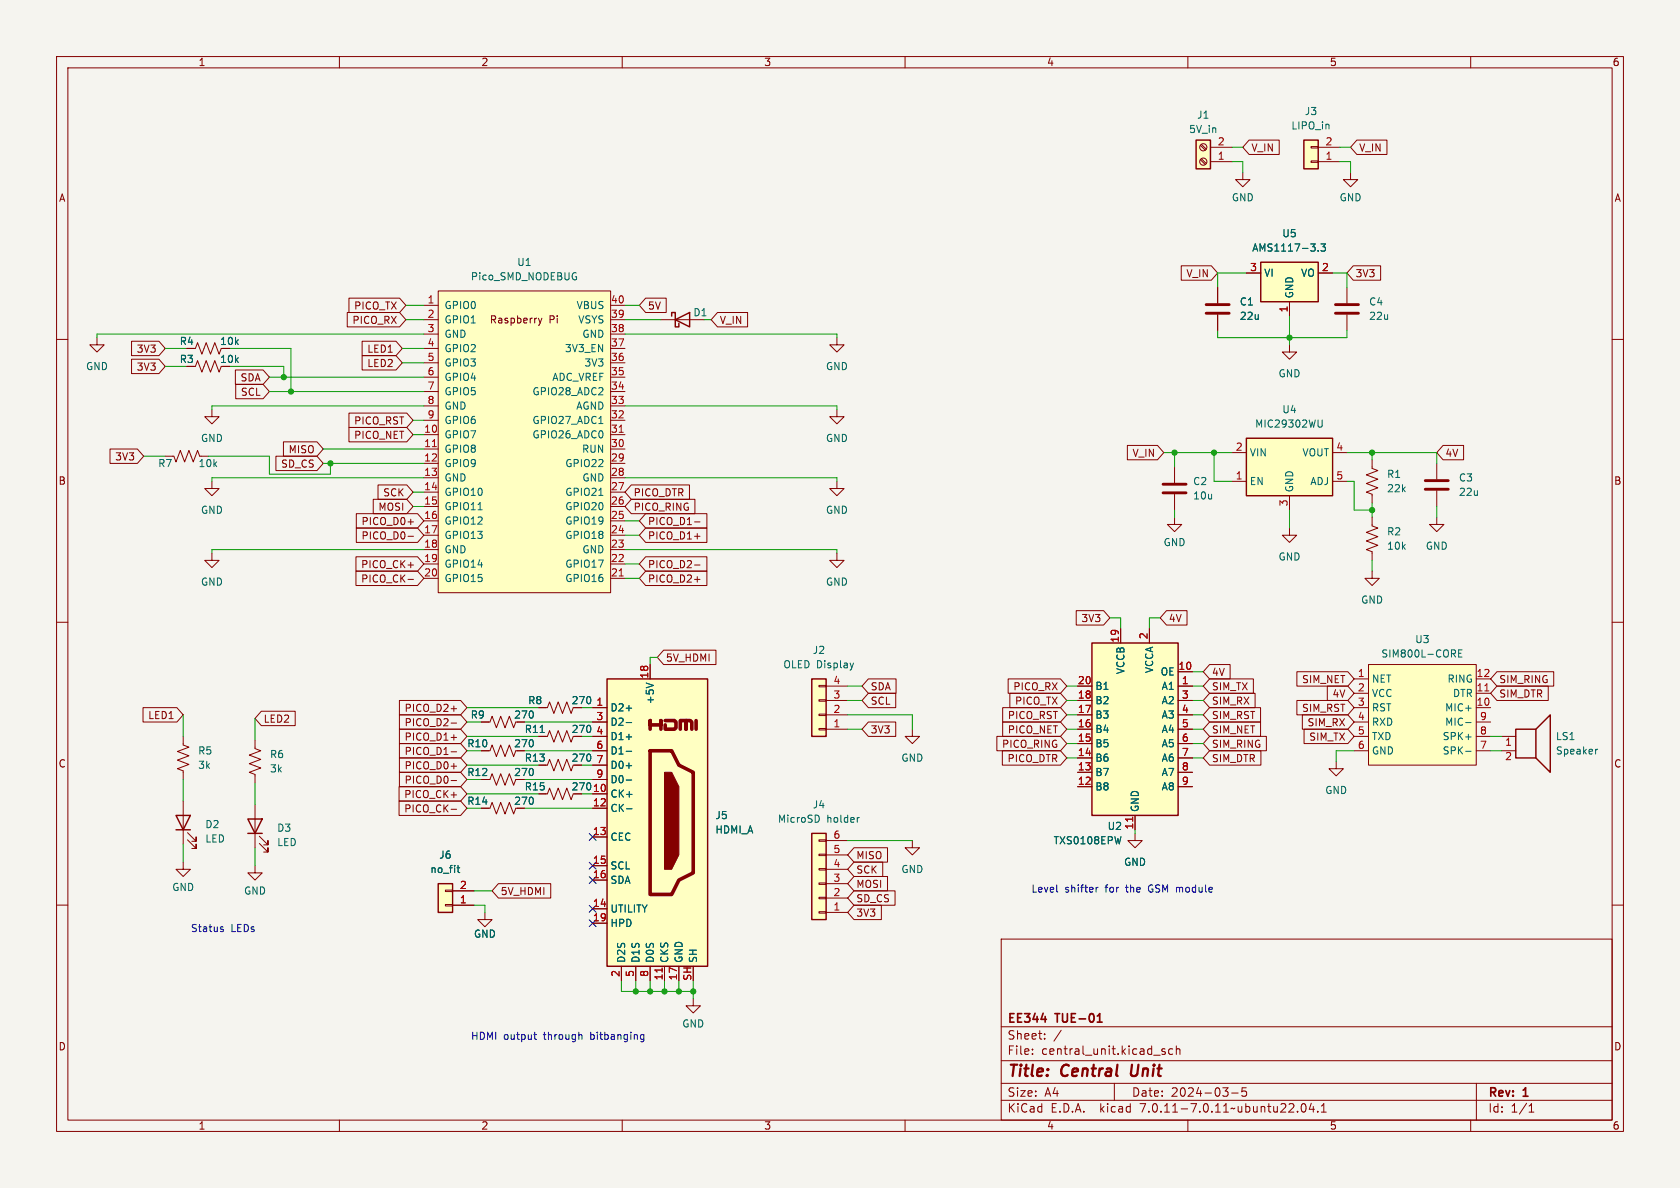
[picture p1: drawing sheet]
<svg xmlns="http://www.w3.org/2000/svg" width="297mm" height="210mm" viewBox="0 0 297 210" stroke-linecap="round" stroke-linejoin="round" font-family="sans-serif">
<path d="M0 0h297v210h-297z" fill="#f5f4ef" stroke="#f5f4ef" stroke-width=".18"/>
<g fill="none" stroke="#840000" stroke-width=".18">
<path d="M10 10h277v190h-277zM12 12h273v186h-273zM60 10v2M110 10v2M160 10v2M210 10v2M260 10v2M212.2 25.7l.9 .8M212.2 28.2l.9 .9M212.4 25.5l.9 .9M212.4 28.1l.9 .8M214 28.6h3.8"/>
<path d="M214 26h3.8M219.7 30.5v1.3h1.3l-1.3 1.2-1.3-1.2h1.3M220.8 24.8h5.3v2.5h-5.3l-1.1-1.3zM231.8 25.9h1.2v.3h-1.2zM231.8 28.4h1.2v.3h-1.2zM233 28.6h3.9M233 26h3.9M238.8 30.5v1.3h1.2l-1.2 1.2-1.3-1.2h1.3M239.9 24.8h5.3v2.5h-5.3l-1.1-1.3zM10 60h2M17.1 59.7v1.3h1.3l-1.3 1.2-1.2-1.2h1.2M61.4 55.2h9.2l1.2 1.3-1.2 1.3h-9.2z"/>
<path d="M61.7 52.7h8.9l1.2 1.3-1.2 1.2h-8.9zM74.9 56.5h2.6M74.9 54h2.6M74.9 59.1h2.6M77.5 51.4h30.4v53.4h-30.4zM95.2 56.2l.3 .9M95.5 57.1l-.3 .4M95.8 56.2l-.3 .9M107.9 56.5h2.6M107.9 54h2.6M107.9 59.1h2.6M114.1 52.7h3.7v2.5h-3.7l-1.1-1.2z"/>
<path d="M116.8 56.5h7.7M126.8 55.2h5.4v2.6h-5.4l-1.1-1.3zM148 59.7v1.3h-1.3l1.3 1.2 1.2-1.2h-1.2M208.8 47h5.4l1.1 1.3-1.1 1.2h-5.4zM215.3 50.8v2.8M215.3 55.6v2.8M220.3 48.3h2.6M228 53.3v2.6M233 48.3h2.6M238.1 50.8v2.8M238.1 55.6v2.8M239.2 47h4.9v2.5h-4.9l-1.1-1.2z"/>
<path d="M285 60h2M19.4 79.4h4.9l1.1 1.2-1.1 1.3h-4.9zM23.3 60.3h4.8l1.1 1.3-1.1 1.3h-4.8zM23.3 63.5h4.8l1.1 1.3-1.1 1.2h-4.8zM34.3 61.6h.2l.4-1 .8 2 .7-2 .8 2 .8-2 .7 2 .4-1M34.3 64.8h.2l.4-1 .8 2 .7-2 .8 2 .8-2 .7 2 .4-1M37.5 72.4v1.3h1.2l-1.2 1.2-1.3-1.2h1.3M41.6 65.4h4.9l1.1 1.3-1.1 1.2h-4.9zM41.7 67.9h4.8l1.1 1.3-1.1 1.3h-4.8zM50.1 78.1h5.9l1.1 1.3-1.1 1.2h-5.9zM61.7 73h10.2l1.1 1.3-1.1 1.3h-10.2zM61.7 75.6h10.2l1.1 1.2-1.1 1.3h-10.2z"/>
<path d="M64 62.9h6l1.1 1.2-1.1 1.3h-6zM64 60.3h6l1.1 1.3-1.1 1.3h-6zM74.9 61.6h2.6M74.9 76.8h2.6M74.9 79.4h2.6M74.9 74.3h2.6M74.9 71.8h2.6M74.9 69.2h2.6M74.9 66.7h2.6M74.9 64.1h2.6M107.9 61.6h2.6M107.9 76.8h2.6"/>
<path d="M107.9 79.4h2.6M107.9 74.3h2.6M107.9 71.8h2.6M107.9 69.2h2.6M107.9 66.7h2.6M107.9 64.1h2.6M148 72.4v1.3h-1.3l1.3 1.2 1.2-1.2h-1.2M199.3 78.7h5.3l1.1 1.3-1.1 1.3h-5.3zM228 61v1.2h1.2l-1.2 1.3-1.3-1.3h1.3M255.1 78.7h3.6v2.6h-3.6l-1.1-1.3zM29.2 80.6h1.5l.4 1.1 .8-2.1 .7 2.1 .8-2.1 .8 2.1 .7-2.1 .4 1h1.5M37.5 97.8v1.3h1.2l-1.2 1.2-1.3-1.2h1.3"/>
<path d="M37.5 85.1v1.3h1.2l-1.2 1.2-1.3-1.2h1.3M48.8 80.6h7.2l1.1 1.3-1.1 1.3h-7.2zM62.9 98.4h10.9l1.1 1.3-1.1 1.3h-10.9zM63 93.3h10.8l1.1 1.3-1.1 1.3h-10.8zM63 90.8h10.8l1.1 1.3-1.1 1.2h-10.8zM66 88.3h5.9l1.1 1.2-1.1 1.3h-5.9zM66.8 85.7h5.1l1.1 1.3-1.1 1.3h-5.1zM72.1 92.3h1M72.1 94.8h1M72.1 99.9h1M74.9 81.9h2.6M74.9 84.5h2.6"/>
<path d="M74.9 87h2.6M74.9 89.5h2.6M74.9 92.1h2.6M74.9 94.6h2.6M74.9 97.2h2.6M74.9 99.7h2.6M107.9 81.9h2.6M107.9 84.5h2.6M107.9 87h2.6M107.9 89.5h2.6M107.9 92.1h2.6M107.9 94.6h2.6"/>
<path d="M107.9 97.2h2.6M107.9 99.7h2.6M111.6 85.7h10.3v2.6h-10.3l-1.1-1.3zM111.6 88.3h11.3v2.5h-11.3l-1.1-1.3zM114.1 90.8h10.9v2.5h-10.9l-1.1-1.2zM114.1 93.3h10.9v2.6h-10.9l-1.1-1.3zM114.1 98.4h10.9v2.6h-10.9l-1.1-1.3zM122.8 92.3h1M122.8 94.8h1M122.8 99.9h1M148 97.8v1.3h-1.3l1.3 1.2 1.2-1.2h-1.2M148 85.1v1.3h-1.3l1.3 1.2 1.2-1.2h-1.2"/>
<path d="M207.6 91.4v1.3h1.3l-1.3 1.3-1.2-1.3h1.2M207.6 82.6v2.7M207.6 87.4v2.8M217.8 85.1h2.5M217.8 80h2.5M228 93.3v1.3h1.2l-1.2 1.3-1.3-1.3h1.3M228 87.6v2.6M235.6 85.1h2.5M235.6 80h2.5M242.6 91.4v1.6l1 .3-2 .8 2 .8-2 .7 2 .8-2 .8 1 .3v1.6M242.6 81.3v1.5l1 .4-2 .7 2 .8-2 .8 2 .7-2 .8 1 .4v1.5M254 91.4v1.3h1.3l-1.3 1.3-1.3-1.3h1.3"/>
<path d="M254 81.9v2.8M254 86.7v2.8M10 110h2M62.9 101h10.9l1.1 1.2-1.1 1.3h-10.9zM72.1 102.4h1M74.9 102.2h2.6M107.9 102.2h2.6M114.1 101h10.9v2.5h-10.9l-1.1-1.3zM114.9 117.5v2.5M117.3 114.9h9.3v2.6h-9.3l-1.1-1.3zM122.8 102.4h1M190.3 107.9h4.8l1.1 1.3-1.1 1.3h-4.8z"/>
<path d="M198.1 111.1v2.6M203.2 111.1v2.6M206.2 107.9h3.6v2.6h-3.6l-1.1-1.3zM208.3 118.7h2.5M213.8 117.5h3.7v2.5h-3.7l-1.1-1.3zM229.3 118.7h9l1.1 1.3-1.1 1.3h-9zM241.9 117.5h19.1v17.8h-19.1zM242.6 101v1.2h1.2l-1.2 1.3-1.3-1.3h1.3M264.6 118.7h10.1v2.6h-10.1l-1.1-1.3zM285 110h2M25.3 125.1h6l1.1 1.3-1.1 1.2h-6zM32.4 130.2v1.5l1 .4-2 .7 2 .8-2 .8 2 .7-2 .8 1 .4v1.5"/>
<path d="M45.1 130.8v1.5l1 .4-2 .8 2 .7-2 .8 2 .8-2 .7 1 .4v1.5M46.2 125.7h6v2.6h-6l-1.1-1.3zM70.5 139.1h10.9l1.1 1.2-1.1 1.3h-10.9zM70.6 131.4h10.8l1.1 1.3-1.1 1.3h-10.8zM70.6 126.4h10.8l1.1 1.2-1.1 1.3h-10.8zM70.6 128.9h10.8l1.1 1.3-1.1 1.2h-10.8zM70.6 136.5h10.8l1.1 1.3-1.1 1.3h-10.8zM70.6 134h10.8l1.1 1.3-1.1 1.2h-10.8zM70.6 123.8h10.8l1.1 1.3-1.1 1.3h-10.8zM79.8 132.9h.9M79.8 127.8h.9M79.8 130.4h.9"/>
<path d="M79.8 138h.9M79.8 135.4h.9M79.8 125.3h.9M85.1 127.6h1.5l.4-1 .8 2.1 .7-2.1 .8 2.1 .7-2.1 .8 2.1 .4-1.1M85.1 132.7h1.5l.4-1 .8 2 .7-2 .8 2 .7-2 .8 2 .4-1M85.1 137.8h1.5l.4-1 .8 2 .7-2 .8 2 .7-2 .8 2 .4-1M95.2 125.1h1.6l.4-1 .7 2 .8-2 .7 2 .8-2 .8 2 .3-1M95.2 130.2h1.6l.4-1 .7 2 .8-2 .7 2 .8-2 .8 2 .3-1M95.2 135.3h1.6l.4-1.1 .7 2.1 .8-2.1 .7 2.1 .8-2.1 .8 2.1 .3-1M104.8 125.1h2.5M104.8 130.2h2.5M104.8 127.6h2.5"/>
<path d="M104.8 132.7h2.5M104.8 135.3h2.5M104.8 137.8h2.5M144.8 121.2h1.2v.2h-1.2zM144.8 123.7h1.2v.3h-1.2zM144.8 126.2h1.2v.3h-1.2zM144.8 128.8h1.2v.2h-1.2zM146 121.3h3.9M146 128.9h3.9M146 126.4h3.9M146 123.8h3.9M153.5 127.6h4.9v2.6h-4.9l-1.1-1.3z"/>
<path d="M153.5 122.6h4.9v2.5h-4.9l-1.1-1.3zM153.5 120h4.9v2.6h-4.9l-1.1-1.3zM161.3 128.9v1.3h1.3l-1.3 1.2-1.3-1.2h1.3M176.2 130.2h11.3l1.1 1.2-1.1 1.3h-11.3zM177.2 132.7h10.3l1.1 1.3-1.1 1.3h-10.3zM177.3 125.1h10.2l1.1 1.3-1.1 1.2h-10.2zM177.3 127.6h10.2l1.1 1.3-1.1 1.3h-10.2zM178.2 120h9.3l1.1 1.3-1.1 1.3h-9.3zM178.5 122.6h9l1.1 1.2-1.1 1.3h-9zM190.5 121.3h2.5M190.5 139.1h2.5M190.5 136.5h2.5"/>
<path d="M190.5 134h2.5M190.5 131.4h2.5M190.5 128.9h2.5M190.5 126.4h2.5M190.5 123.8h2.5M208.3 121.3h2.5M208.3 139.1h2.5M208.3 136.5h2.5M208.3 134h2.5M208.3 131.4h2.5M208.3 128.9h2.5M208.3 126.4h2.5"/>
<path d="M208.3 123.8h2.5M213.8 132.7h9.1v2.6h-9.1l-1.1-1.3zM213.8 125.1h9.1v2.5h-9.1l-1.1-1.2zM213.8 127.6h9.1v2.6h-9.1l-1.1-1.3zM213.8 122.6h8.1v2.5h-8.1l-1.1-1.3zM213.8 130.2h10.1v2.5h-10.1l-1.1-1.3zM213.8 120h7.8v2.6h-7.8l-1.1-1.3zM229.3 123.8h9l1.1 1.3-1.1 1.3h-9zM230.2 126.4h8.1l1.1 1.2-1.1 1.3h-8.1zM230.5 128.9h7.8l1.1 1.3-1.1 1.2h-7.8zM234.7 121.3h3.6l1.1 1.3-1.1 1.2h-3.6zM236.2 134.6v1.3h1.3l-1.3 1.3-1.3-1.3h1.3"/>
<path d="M239.4 125.1h2.5M239.4 130.2h2.5M239.4 127.6h2.5M239.4 132.7h2.5M239.4 120h2.5M239.4 122.6h2.5M261 125.1h2.5M261 130.2h2.5M261 127.6h2.5M261 132.7h2.5M261 120h2.5M261 122.6h2.5"/>
<path d="M264.6 121.3h9.1v2.5h-9.1l-1.1-1.2zM265.4 130.2h2.6M265.4 132.7h2.6M10 160h2M32.4 152.4v1.3h1.3l-1.3 1.2-1.3-1.2h1.3M32.4 141.6v7.6M33.1 148.5l1.6 1.5v-.8v.8h-.8M33.1 147.2l1.6 1.5v-.7v.7h-.8M45.1 153v1.3h1.3l-1.3 1.3-1.3-1.3h1.3M45.1 142.2v7.7M45.8 149.1l1.6 1.5v-.7v.7h-.8M45.8 147.8l1.6 1.6v-.8v.8h-.8"/>
<path d="M70.5 141.6h10.9l1.1 1.3-1.1 1.2h-10.9zM78.7 157.4h1.3v.2h-1.3zM78.7 159.9h1.3v.2h-1.3zM79.8 143.1h.9M79.8 140.5h.9M80 157.5h3.8M85.1 142.9h1.5l.4-1 .8 2 .7-2 .8 2 .7-2 .8 2 .4-1M88.1 156.2h9.3v2.6h-9.3l-1.1-1.3zM95.2 140.3h1.6l.4-1 .7 2.1 .8-2.1 .7 2.1 .8-2.1 .8 2.1 .3-1.1M104.8 140.3h2.5M104.8 142.9h2.5M104.8 148h2.5"/>
<path d="M104.8 153h2.5M104.8 155.6h2.5M144.8 148.5h1.2v.2h-1.2zM144.8 151h1.2v.3h-1.2zM144.8 153.5h1.2v.3h-1.2zM144.8 156.1h1.2v.2h-1.2zM144.8 158.6h1.2v.3h-1.2zM146 158.8h3.9M146 156.2h3.9M146 153.7h3.9M146 151.1h3.9M146 148.6h3.9"/>
<path d="M151 149.9h5.9v2.5h-5.9l-1.1-1.3zM151 154.9h5.9v2.6h-5.9l-1.1-1.3zM151 157.5h7.2v2.5h-7.2l-1.1-1.2zM151 152.4h5.1v2.5h-5.1l-1.1-1.2zM161.3 148.6v1.3h1.3l-1.3 1.2-1.3-1.2h1.3M200.7 147.3v1.3h1.2l-1.2 1.3-1.3-1.3h1.3M200.7 144.1v2.6M285 160h2M80 160h3.8M85.7 161.3v1.3h-1.2l1.2 1.2 1.3-1.2h-1.3M104.8 160.7h2.5M104.8 163.2h2.5"/>
<path d="M109.9 170.8v2.6M112.4 170.8v2.6M114.9 170.8v2.6M117.5 170.8v2.6M120 170.8v2.6M122.6 176.5v1.3h1.2l-1.2 1.3-1.3-1.3h1.3M144.8 161.2h1.2v.2h-1.2zM146 161.3h3.9M151 160h4.8v2.6h-4.8l-1.1-1.3zM177 166h108v32h-108zM60 198v2M110 198v2"/>
<path d="M160 198v2M177 194.5h108M177 191.5h108M177 187.5h108M177 181.5h108M182.5 186.3v.1M182.5 185.5v.1M184.7 183.6v.1M184.7 182.8v.1M187.6 182.1l-1.3 2M197 191.5v3M206 185.5l-.4-.1-.2 .2 .1 .2 .5 .2v.3h-.6"/>
<path d="M207.3 185.5l-.4-.1-.3 .3v.4l.1 .2h.6M208 185.5l.2-.1 .3 .1 .1 .9M208 184.9v1.5M210 198v2M217.7 193.2h1.2M220.3 192.3h-.7l-.1 .7 .2-.1h.5l.2 .3-.1 .5-.2 .1-.6-.1M229.4 196.5v.1M230.2 195.2l.2-.1a.81 .81 0 0 1 .6 .6 .81 .81 0 0 1-.3 .8l-.2 .1a.81 .81 0 0 1-.3-1.4zM231.8 195l-.3 1.1h.9M232.2 195.6v1M233 196.5v.1M233.6 196.6h.9"/>
<path d="M233.6 195.5l.4-.4v1.5M260 198v2M261 191.5v6.5M270.3 196.6h.9M270.3 195.5l.4-.4v1.5"/>
<circle cx="212.7" cy="26" r=".63"/>
<circle cx="212.7" cy="28.6" r=".63"/>
</g>
<path d="M200.1 188.2l-.2 1.6 .4 .4" fill="none" stroke="#840000" stroke-width=".4"/>
<path d="M194.3 179.4l.1-.2v1.5M184.1 180.2h.9M194 180.7h.8" fill="none" stroke="#840000" stroke-width=".3"/>
<g fill="#ffffc2" stroke="#ffffc2" stroke-width=".18">
<path d="M77.5 156.2h2.5v5.1h-2.5z"/>
<path d="M193 113.7h15.3v30.4h-15.3z"/>
<path d="M107.3 120h17.8v50.8h-17.8z"/>
<path d="M230.5 24.8h2.5v5h-2.5z"/>
<path d="M222.9 46.4h10.1v6.9h-10.1z"/>
<path d="M211.5 24.8h2.5v5h-2.5z"/>
<path d="M220.3 77.5h15.3v10.1h-15.3z"/>
<path d="M241.9 117.5h19.1v17.8h-19.1z"/>
<path d="M143.5 147.3h2.5v15.3h-2.5z"/>
<path d="M77.5 51.4h30.4v53.4h-30.4z"/>
<path d="M143.5 120h2.5v10.2h-2.5z"/>
</g>
<g fill="none" stroke="#840000" stroke-width=".25">
<path d="M211.5 24.8h2.5v5h-2.5zM230.5 24.8h2.5v5h-2.5zM118.7 55.9v-.7h.7v2.6h.6v-.6M119.4 56.5l2.5-1.3v2.6zM222.9 46.4h10.1v6.9h-10.1zM220.3 77.5h15.3v10.1h-15.3zM193 113.7h15.3v30.4h-15.3zM107.3 120h17.8v50.8h-17.8zM143.5 120h2.5v10.2h-2.5zM268 128.9h3.5v5.1h-3.5zM271.5 128.9l2.6-2.5v10.1l-2.6-2.5M31.1 144.1h2.6l-1.3 2.6z"/>
<path d="M31.1 146.7h2.6M43.8 144.8h2.6l-1.3 2.5zM43.8 147.3h2.6M77.5 156.2h2.5v5.1h-2.5zM143.5 147.3h2.5v15.3h-2.5z"/>
</g>
<g fill="none" stroke="#006464" stroke-width=".18">
<path d="M101.7 48.9h.2v.5M233 44.3v.1M233.5 43.1h.8l-.4 .5 .4 .1v.6l-.2 .1-.6-.1M105.9 74.9h.7M233.7 74.2v1.1l-.1 .1-.3 .1M84.5 90.1h.7M105.9 87.6h.7M150.9 117.2l-.3 .9M257.9 115.5h.4M258.5 114.9h-.6v1.2h.6M95.5 129.5h.7M110.7 125.2h1"/>
<path d="M110.7 127.7h1M110.7 130.3h1M110.7 132.8h1M110.7 135.4h1M110.7 137.9h1M114.2 120.7l1.3 .5M259.1 127.7h1M259.1 132.8h1M282.4 132.4l-.3 .2M80.8 153.4h.5M81 153v1.1l.3 .1M110.8 143h.9"/>
<path d="M144.7 144.3l.1 .3-.1 .6M151.9 144.5l-.2 .1M198.2 147.9l-.3 1.3"/>
</g>
<path d="M76.4 79h.8M109.5 76.4h.7M109.5 101.8h.7M262.5 122.1h.7M200.2 144.4v.8M117.1 171.1v.7" fill="none" stroke="#a90000" stroke-width=".18"/>
<path d="M114.9 128.9v-1.5v.7h1.9v-.7v1.5M114.9 132.7h3.8l1.3 2.6 2.6 1.2v17.8l-2.6 1.3-1.3 2.5h-3.8zM117.6 127.4h1.7l.2 .2v1.1l-.2 .2h-1.7v-.8M120.3 128.9v-1.5h1v1.5v-1.5h.7l.3 .2v1.3M123.1 127.4v1.5" fill="none" stroke="#840000" stroke-width=".63"/>
<path d="M117.5 136.5h1.2l1.3 2.6v12l-1.3 2.6h-1.2z" fill="#840000" stroke="#840000" stroke-width=".18"/>
<path d="M213.2 55.4h4.1M213.2 53.8h4.1M236.1 55.4h4.1M236.1 53.8h4.1M205.6 87.1h4.1M205.6 85.6h4.1M252 86.5h4M252 85h4" fill="none" stroke="#840000" stroke-width=".51"/>
<path d="M186.9 157.6l.1 .1M193.8 156.9v.8M194.1 156.9l-.3 .2M39.1 164.3h.3l.1 .2-.2 .2h-.2M39.1 163.8l.3 .1M94.4 182.9h.4M94.5 182.5v1.1l.3 .1M102.7 182.9l.2 .2v.6M113.3 183.6l.2 .1h.3M113.8 183l-.3-.1-.2 .1M113.8 182.9v1l-.2 .3-.3-.1" fill="none" stroke="#0000c2" stroke-width=".18"/>
<g fill="none" stroke="#009600" stroke-width=".18">
<path d="M217.8 28.6h1.9v1.9M217.8 26h1.9M236.9 28.6h1.9v1.9M236.9 26h1.9M71.8 54h3.1M71.8 56.5h3.1M74.9 59.1h-57.8v.6M110.5 59.1h37.5v.6M110.5 54h2.5M110.5 56.5h6.3M124.5 56.5h1.2M215.3 58.4v1.3h22.8v-1.3"/>
<path d="M220.3 48.3h-5v2.5M228 55.9v5.1M235.6 48.3h2.5v2.5M29.2 61.6h3.8M29.2 64.8h3.8M40.6 61.6h10.8v7.6M40.6 64.8h9.6v1.9M47.6 66.7h27.3M47.6 69.2h27.3M57.1 79.4h17.8M71.1 64.1h3.8M71.1 61.6h3.8"/>
<path d="M73 76.8h1.9M73 74.3h1.9M74.9 71.8h-37.4v.6M110.5 71.8h37.5v.6M25.4 80.6h3.8M36.8 80.6h10.8v3.2h10.8v-1.9M57.1 81.9h17.8M73 87h1.9M73 89.5h1.9M74.9 97.2h-37.4v.6M74.9 84.5h-37.4v.6M110.5 99.7h2.5"/>
<path d="M110.5 94.6h2.5M110.5 92.1h2.5M110.5 97.2h37.5v.6M110.5 84.5h37.5v.6M205.7 80h12.1M207.6 80v2.6M207.6 90.2v1.2M214.6 80v5.1h3.2M228 90.2v3.1M238.1 80h15.9v1.9M238.1 85.1h1.3v5.1h3.2M242.6 80v1.3"/>
<path d="M242.6 88.9v2.5M242.6 99.1v1.9M254 89.5v1.9M110.5 102.2h2.5M116.2 116.2h-1.3v1.3M196.2 109.2h1.9v1.9M205.1 109.2h-1.9v1.9M210.8 118.7h1.9M32.4 126.4v3.8M32.4 137.8v3.8M45.1 127v3.8M45.1 138.4v3.8"/>
<path d="M82.5 130.2h12.7M82.5 135.3h12.7M82.5 125.1h12.7M82.5 127.6h2.6M92.7 132.7h12.1M92.7 127.6h12.1M92.7 137.8h12.1M102.9 130.2h1.9M102.9 135.3h1.9M102.9 125.1h1.9M149.9 128.9h2.5M149.9 126.4h11.4v2.5"/>
<path d="M149.9 123.8h2.5M149.9 121.3h2.5M188.6 128.9h1.9M188.6 126.4h1.9M188.6 134h1.9M188.6 131.4h1.9M188.6 123.8h1.9M188.6 121.3h1.9M210.8 128.9h1.9M210.8 126.4h1.9M210.8 134h1.9M210.8 131.4h1.9"/>
<path d="M210.8 123.8h1.9M210.8 121.3h1.9M239.4 132.7h-3.2v1.9M263.5 132.7h1.9M263.5 130.2h1.9M32.4 149.2v3.2M45.1 149.9v3.1M82.5 140.3h12.7M83.8 157.5h3.2M92.7 142.9h12.1M102.9 140.3h1.9M149.9 148.6h11.4"/>
<path d="M200.7 146.7v.6M83.8 160h1.9v1.3M109.9 173.4v1.9h12.7M112.4 173.4v1.9M114.9 173.4v1.9M117.5 173.4v1.9M120 173.4v1.9M122.6 173.4v3.1"/>
</g>
<path d="M104.2 155l1.2 1.2M104.2 152.4l1.2 1.2M104.2 147.3l1.2 1.3M105.4 155l-1.2 1.2M105.4 152.4l-1.2 1.2M105.4 147.3l-1.2 1.3M104.2 160l1.2 1.3M104.2 162.6l1.2 1.2M105.4 160l-1.2 1.3M105.4 162.6l-1.2 1.2" fill="none" stroke="#000084" stroke-width=".18"/>
<g fill="#009600" stroke="#009600" stroke-width=".18">
<circle cx="58.4" cy="81.9" r=".46"/>
<circle cx="50.2" cy="66.7" r=".46"/>
<circle cx="51.4" cy="69.2" r=".46"/>
<circle cx="242.6" cy="80" r=".46"/>
<circle cx="228" cy="59.7" r=".46"/>
<circle cx="242.6" cy="90.2" r=".46"/>
<circle cx="207.6" cy="80" r=".46"/>
<circle cx="214.6" cy="80" r=".46"/>
<circle cx="120" cy="175.3" r=".46"/>
<circle cx="122.6" cy="175.3" r=".46"/>
<circle cx="117.5" cy="175.3" r=".46"/>
<circle cx="112.4" cy="175.3" r=".46"/>
<circle cx="114.9" cy="175.3" r=".46"/>
</g>
<g font-size="2.8" fill="#840000">
<text x="178" y="190.9">Title:</text>
<text x="187.7" y="190.9">Central</text>
<text x="200.7" y="190.9">Unit</text>
</g>
<g font-size="2.1" fill="#840000">
<text x="178" y="184">Sheet:</text>
<text x="178" y="181.2">EE344</text>
<text x="186.7" y="181.2">TUE-01</text>
<text x="178" y="186.7">File:</text>
<text x="184.1" y="186.7">central_unit.kicad_sch</text>
<text x="178" y="196.9">KiCad</text>
<text x="178" y="194.1">Size:</text>
<text x="184.7" y="194.1">A4</text>
<text x="185.7" y="196.9">E.D.A.</text>
<text x="194.6" y="196.9">kicad</text>
<text x="200" y="194.1">Date:</text>
<text x="201.8" y="196.9">7.0.11-7.0.11~ubuntu22.04.1</text>
<text x="207" y="194.1">2024-03-5</text>
<text x="263" y="194.3">Rev:</text>
<text x="263" y="196.9">Id:</text>
<text x="267.1" y="196.9">1/1</text>
<text x="269.4" y="194.3">1</text>
</g>
<g font-size="1.8" fill="#840000">
<text x="35" y="11.9">1</text>
<text x="85" y="11.9">2</text>
<text x="135" y="11.9">3</text>
<text x="185" y="11.9">4</text>
<text x="235" y="11.9">5</text>
<text x="285" y="11.9">6</text>
<text x="221.1" y="27">V_IN</text>
<text x="240.2" y="27">V_IN</text>
<text x="10.3" y="35.9">A</text>
<text x="285.3" y="35.9">A</text>
<text x="209.6" y="49.2">V_IN</text>
<text x="239.6" y="49.2">3V3</text>
<text x="62.2" y="57.5">PICO_RX</text>
<text x="62.5" y="54.9">PICO_TX</text>
<text x="86.5" y="57.4">Raspberry</text>
<text x="97.1" y="57.4">Pi</text>
<text x="114.5" y="54.9">5V</text>
<text x="127.2" y="57.5">V_IN</text>
<text x="24.1" y="62.5">3V3</text>
<text x="24.1" y="65.7">3V3</text>
<text x="31.7" y="61.2">R4</text>
<text x="31.7" y="64.4">R3</text>
<text x="38.8" y="61.2">10k</text>
<text x="38.8" y="64.4">10k</text>
<text x="64.8" y="65.1">LED2</text>
<text x="64.8" y="62.5">LED1</text>
<text x="42.4" y="67.6">SDA</text>
<text x="42.5" y="70.2">SCL</text>
<text x="62.5" y="75.2">PICO_RST</text>
<text x="62.5" y="77.8">PICO_NET</text>
<text x="20.3" y="81.6">3V3</text>
<text x="49.6" y="82.9">SD_CS</text>
<text x="50.9" y="80.3">MISO</text>
<text x="200.1" y="81">V_IN</text>
<text x="255.4" y="81">4V</text>
<text x="10.3" y="85.9">B</text>
<text x="67.6" y="87.9">SCK</text>
<text x="111.9" y="87.9">PICO_DTR</text>
<text x="285.3" y="85.9">B</text>
<text x="63.8" y="95.6">PICO_D0-</text>
<text x="63.8" y="93">PICO_D0+</text>
<text x="66.8" y="90.5">MOSI</text>
<text x="111.9" y="90.5">PICO_RING</text>
<text x="114.5" y="93">PICO_D1-</text>
<text x="114.5" y="95.6">PICO_D1+</text>
<text x="63.7" y="100.6">PICO_CK+</text>
<text x="114.5" y="100.6">PICO_D2-</text>
<text x="63.7" y="103.2">PICO_CK-</text>
<text x="114.5" y="103.2">PICO_D2+</text>
<text x="191.1" y="110.2">3V3</text>
<text x="206.5" y="110.2">4V</text>
<text x="117.6" y="117.2">5V_HDMI</text>
<text x="214.2" y="119.7">4V</text>
<text x="101" y="124.7">270</text>
<text x="153.8" y="124.8">SCL</text>
<text x="153.8" y="122.2">SDA</text>
<text x="179" y="122.2">PICO_RX</text>
<text x="179.3" y="124.8">PICO_TX</text>
<text x="214.2" y="124.8">SIM_RX</text>
<text x="214.2" y="122.2">SIM_TX</text>
<text x="230.1" y="121">SIM_NET</text>
<text x="235.5" y="123.5">4V</text>
<text x="265" y="123.5">SIM_DTR</text>
<text x="265" y="121">SIM_RING</text>
<text x="26.1" y="127.3">LED1</text>
<text x="46.5" y="128">LED2</text>
<text x="71.4" y="128.6">PICO_D2-</text>
<text x="71.4" y="131.1">PICO_D1+</text>
<text x="71.4" y="126">PICO_D2+</text>
<text x="90.8" y="127.2">270</text>
<text x="101" y="129.8">270</text>
<text x="153.8" y="129.9">3V3</text>
<text x="178.1" y="127.3">PICO_RST</text>
<text x="178.1" y="129.9">PICO_NET</text>
<text x="214.2" y="127.3">SIM_RST</text>
<text x="214.2" y="129.9">SIM_NET</text>
<text x="230.1" y="126">SIM_RST</text>
<text x="231.1" y="128.6">SIM_RX</text>
<text x="231.4" y="131.1">SIM_TX</text>
<text x="10.3" y="135.9">C</text>
<text x="71.4" y="133.7">PICO_D1-</text>
<text x="71.4" y="136.2">PICO_D0+</text>
<text x="90.8" y="132.3">270</text>
<text x="90.8" y="137.4">270</text>
<text x="101" y="134.8">270</text>
<text x="177" y="132.4">PICO_RING</text>
<text x="178" y="134.9">PICO_DTR</text>
<text x="214.2" y="134.9">SIM_DTR</text>
<text x="214.2" y="132.4">SIM_RING</text>
<text x="285.3" y="135.9">C</text>
<text x="71.4" y="143.8">PICO_CK-</text>
<text x="71.4" y="141.3">PICO_CK+</text>
<text x="71.4" y="138.7">PICO_D0-</text>
<text x="90.8" y="142.5">270</text>
<text x="101" y="139.9">270</text>
<text x="151.3" y="152.1">MISO</text>
<text x="151.3" y="154.6">SCK</text>
<text x="88.4" y="158.4">5V_HDMI</text>
<text x="151.3" y="157.2">MOSI</text>
<text x="151.3" y="159.7">SD_CS</text>
<text x="151.3" y="162.2">3V3</text>
<text x="10.3" y="185.9">D</text>
<text x="285.3" y="185.9">D</text>
<text x="35" y="199.9">1</text>
<text x="85" y="199.9">2</text>
<text x="135" y="199.9">3</text>
<text x="185" y="199.9">4</text>
<text x="235" y="199.9">5</text>
<text x="285" y="199.9">6</text>
</g>
<g font-size="1.8" fill="#006464">
<text x="210.1" y="23.7">5V_in</text>
<text x="211.5" y="21.2">J1</text>
<text x="228.2" y="23.1">LIPO_in</text>
<text x="230.6" y="20.5">J3</text>
<text x="217.7" y="35.8">GND</text>
<text x="236.7" y="35.8">GND</text>
<text x="91.3" y="47.2">U1</text>
<text x="221.3" y="44.7">AMS1117-3.3</text>
<text x="226.6" y="42.1">U5</text>
<text x="83.1" y="49.8">Pico_SMD_NODEBUG</text>
<text x="223.4" y="49.1">VI</text>
<text x="228.8" y="52.8" transform="rotate(-90 228.8 52.8)">GND</text>
<text x="229.9" y="49.1">VO</text>
<text x="78.5" y="54.8">GPIO0</text>
<text x="78.5" y="57.4">GPIO1</text>
<text x="78.5" y="59.9">GND</text>
<text x="101.8" y="54.8">VBUS</text>
<text x="102.1" y="57.4">VSYS</text>
<text x="102.9" y="59.9">GND</text>
<text x="122.5" y="56.1">D1</text>
<text x="219.1" y="54.2">C1</text>
<text x="219.1" y="56.7">22u</text>
<text x="241.9" y="54.2">C4</text>
<text x="241.9" y="56.7">22u</text>
<text x="15.1" y="65.6">GND</text>
<text x="78.5" y="62.5">GPIO2</text>
<text x="78.5" y="65">GPIO3</text>
<text x="99.8" y="62.5">3V3_EN</text>
<text x="103.2" y="65">3V3</text>
<text x="145.9" y="65.6">GND</text>
<text x="78.5" y="67.5">GPIO4</text>
<text x="78.5" y="70.1">GPIO5</text>
<text x="94" y="70.1">GPIO28_ADC2</text>
<text x="97.5" y="67.5">ADC_VREF</text>
<text x="225.9" y="66.9">GND</text>
<text x="78.5" y="77.7">GPIO7</text>
<text x="78.5" y="72.6">GND</text>
<text x="78.5" y="75.2">GPIO6</text>
<text x="94" y="77.7">GPIO26_ADC0</text>
<text x="94" y="75.2">GPIO27_ADC1</text>
<text x="101.8" y="72.6">AGND</text>
<text x="221.8" y="75.8">MIC29302WU</text>
<text x="226.6" y="73.3">U4</text>
<text x="27.9" y="82.8">R7</text>
<text x="35" y="82.8">10k</text>
<text x="35.4" y="78.3">GND</text>
<text x="78.5" y="80.2">GPIO8</text>
<text x="78.5" y="82.8">GPIO9</text>
<text x="99.8" y="82.8">GPIO22</text>
<text x="102.8" y="80.2">RUN</text>
<text x="145.9" y="78.3">GND</text>
<text x="220.9" y="80.9">VIN</text>
<text x="230.2" y="80.9">VOUT</text>
<text x="78.5" y="85.3">GND</text>
<text x="78.5" y="87.9">GPIO10</text>
<text x="99.8" y="87.9">GPIO21</text>
<text x="102.9" y="85.3">GND</text>
<text x="210.8" y="86">C2</text>
<text x="210.8" y="88.5">10u</text>
<text x="220.9" y="86">EN</text>
<text x="228.8" y="87.1" transform="rotate(-90 228.8 87.1)">GND</text>
<text x="231.5" y="86">ADJ</text>
<text x="245.1" y="84.7">R1</text>
<text x="245.1" y="87.2">22k</text>
<text x="257.8" y="85.3">C3</text>
<text x="257.8" y="87.9">22u</text>
<text x="35.4" y="91">GND</text>
<text x="78.5" y="90.4">GPIO11</text>
<text x="78.5" y="92.9">GPIO12</text>
<text x="78.5" y="95.5">GPIO13</text>
<text x="99.8" y="95.5">GPIO18</text>
<text x="99.8" y="92.9">GPIO19</text>
<text x="99.8" y="90.4">GPIO20</text>
<text x="145.9" y="91">GND</text>
<text x="245.1" y="94.8">R2</text>
<text x="78.5" y="98">GND</text>
<text x="78.5" y="100.6">GPIO14</text>
<text x="99.8" y="100.6">GPIO17</text>
<text x="102.9" y="98">GND</text>
<text x="205.6" y="96.7">GND</text>
<text x="225.9" y="99.3">GND</text>
<text x="245.1" y="97.4">10k</text>
<text x="252" y="97.4">GND</text>
<text x="35.4" y="103.7">GND</text>
<text x="78.5" y="103.1">GPIO15</text>
<text x="99.8" y="103.1">GPIO16</text>
<text x="145.9" y="103.7">GND</text>
<text x="240.5" y="106.9">GND</text>
<text x="250.1" y="113.9">U3</text>
<text x="138.4" y="118.3">OLED Display</text>
<text x="143.6" y="115.8">J2</text>
<text x="199" y="119.3" transform="rotate(-90 199 119.3)">VCCB</text>
<text x="204.1" y="119.1" transform="rotate(-90 204.1 119.1)">VCCA</text>
<text x="205.1" y="119.6">OE</text>
<text x="244.1" y="116.4">SIM800L-CORE</text>
<text x="93.3" y="124.7">R8</text>
<text x="107.8" y="126">D2+</text>
<text x="115.8" y="124.6" transform="rotate(-90 115.8 124.6)">+5V</text>
<text x="193.5" y="124.7">B2</text>
<text x="193.5" y="122.1">B1</text>
<text x="205.3" y="122.1">A1</text>
<text x="205.3" y="124.7">A2</text>
<text x="242.4" y="120.9">NET</text>
<text x="242.4" y="123.4">VCC</text>
<text x="242.4" y="126">RST</text>
<text x="255.4" y="126">MIC+</text>
<text x="255.8" y="120.9">RING</text>
<text x="256.8" y="123.4">DTR</text>
<text x="83.1" y="127.2">R9</text>
<text x="92.7" y="129.8">R11</text>
<text x="107.8" y="128.5">D2-</text>
<text x="107.8" y="131">D1+</text>
<text x="193.5" y="129.8">B4</text>
<text x="193.5" y="127.2">B3</text>
<text x="205.3" y="127.2">A3</text>
<text x="205.3" y="129.8">A4</text>
<text x="242.4" y="128.5">RXD</text>
<text x="242.4" y="131">TXD</text>
<text x="255" y="131">SPK+</text>
<text x="255.4" y="128.5">MIC-</text>
<text x="275" y="131">LS1</text>
<text x="34.9" y="133.6">R5</text>
<text x="34.9" y="136.1">3k</text>
<text x="47.6" y="134.2">R6</text>
<text x="47.6" y="136.8">3k</text>
<text x="82.5" y="132.3">R10</text>
<text x="82.5" y="137.4">R12</text>
<text x="92.7" y="134.8">R13</text>
<text x="107.8" y="133.6">D1-</text>
<text x="107.8" y="136.1">D0+</text>
<text x="159.3" y="134.8">GND</text>
<text x="193.5" y="137.4">B7</text>
<text x="193.5" y="134.8">B6</text>
<text x="193.5" y="132.3">B5</text>
<text x="205.3" y="132.3">A5</text>
<text x="205.3" y="134.8">A6</text>
<text x="205.3" y="137.4">A7</text>
<text x="242.4" y="133.6">GND</text>
<text x="255" y="133.6">SPK-</text>
<text x="275" y="133.6">Speaker</text>
<text x="82.5" y="142.5">R14</text>
<text x="92.7" y="139.9">R15</text>
<text x="104.7" y="140.1">10</text>
<text x="107.8" y="141.2">CK+</text>
<text x="107.8" y="143.7">CK-</text>
<text x="107.8" y="138.7">D0-</text>
<text x="143.6" y="143.1">J4</text>
<text x="193.5" y="139.9">B8</text>
<text x="201.5" y="143.6" transform="rotate(-90 201.5 143.6)">GND</text>
<text x="205.3" y="139.9">A8</text>
<text x="234.2" y="140.6">GND</text>
<text x="36.2" y="146.6">D2</text>
<text x="36.2" y="149.1">LED</text>
<text x="48.9" y="147.2">D3</text>
<text x="48.9" y="149.8">LED</text>
<text x="107.8" y="148.8">CEC</text>
<text x="126.4" y="145">J5</text>
<text x="126.4" y="147.5">HDMI_A</text>
<text x="137.4" y="145.6">MicroSD</text>
<text x="146.2" y="145.6">holder</text>
<text x="186.2" y="149.5">TXS0108EPW</text>
<text x="195.7" y="146.9">U2</text>
<text x="76" y="154.5">no_fit</text>
<text x="77.5" y="152">J6</text>
<text x="107.8" y="153.9">SCL</text>
<text x="159.3" y="154.5">GND</text>
<text x="198.6" y="153.3">GND</text>
<text x="30.3" y="157.7">GND</text>
<text x="43" y="158.3">GND</text>
<text x="107.8" y="161.5">UTILITY</text>
<text x="107.8" y="156.4">SDA</text>
<text x="83.7" y="166">GND</text>
<text x="107.8" y="164.1">HPD</text>
<text x="110.7" y="170.3" transform="rotate(-90 110.7 170.3)">D2S</text>
<text x="113.3" y="170.3" transform="rotate(-90 113.3 170.3)">D1S</text>
<text x="115.8" y="170.3" transform="rotate(-90 115.8 170.3)">D0S</text>
<text x="118.3" y="170.3" transform="rotate(-90 118.3 170.3)">CKS</text>
<text x="120.9" y="170.3" transform="rotate(-90 120.9 170.3)">GND</text>
<text x="123.4" y="170.3" transform="rotate(-90 123.4 170.3)">SH</text>
<text x="120.5" y="181.8">GND</text>
</g>
<g font-size="1.8" fill="#a90000">
<text x="215.2" y="28.3">1</text>
<text x="215.2" y="25.8">2</text>
<text x="234.2" y="28.3">1</text>
<text x="234.2" y="25.8">2</text>
<text x="75.5" y="53.7">1</text>
<text x="107.9" y="53.7">40</text>
<text x="220.9" y="48">3</text>
<text x="233.6" y="48">2</text>
<text x="75.5" y="56.3">2</text>
<text x="75.5" y="58.8">3</text>
<text x="107.9" y="58.8">38</text>
<text x="107.9" y="56.3">39</text>
<text x="227.7" y="55.3" transform="rotate(-90 227.7 55.3)">1</text>
<text x="75.5" y="61.3">4</text>
<text x="75.5" y="63.9">5</text>
<text x="107.9" y="63.9">36</text>
<text x="107.9" y="61.3">37</text>
<text x="75.5" y="66.4">6</text>
<text x="75.5" y="69">7</text>
<text x="75.5" y="71.5">8</text>
<text x="107.9" y="71.5">33</text>
<text x="107.9" y="69">34</text>
<text x="107.9" y="66.4">35</text>
<text x="74.9" y="76.6">10</text>
<text x="75.5" y="74">9</text>
<text x="107.9" y="76.6">31</text>
<text x="107.9" y="74">32</text>
<text x="74.9" y="79.1">11</text>
<text x="74.9" y="81.7">12</text>
<text x="107.9" y="81.7">29</text>
<text x="107.9" y="79.1">30</text>
<text x="218.4" y="79.8">2</text>
<text x="236.1" y="79.8">4</text>
<text x="74.9" y="84.2">13</text>
<text x="74.9" y="86.7">14</text>
<text x="74.9" y="89.3">15</text>
<text x="107.9" y="89.3">26</text>
<text x="107.9" y="86.7">27</text>
<text x="107.9" y="84.2">28</text>
<text x="218.4" y="84.8">1</text>
<text x="227.7" y="89.6" transform="rotate(-90 227.7 89.6)">3</text>
<text x="236.1" y="84.8">5</text>
<text x="74.9" y="91.8">16</text>
<text x="74.9" y="94.4">17</text>
<text x="107.9" y="94.4">24</text>
<text x="107.9" y="91.8">25</text>
<text x="74.9" y="96.9">18</text>
<text x="74.9" y="99.4">19</text>
<text x="74.9" y="102">20</text>
<text x="107.9" y="102">21</text>
<text x="107.9" y="99.4">22</text>
<text x="107.9" y="96.9">23</text>
<text x="197.9" y="113.7" transform="rotate(-90 197.9 113.7)">19</text>
<text x="202.9" y="113.1" transform="rotate(-90 202.9 113.1)">2</text>
<text x="208.2" y="118.5">10</text>
<text x="240" y="119.8">1</text>
<text x="260.9" y="119.8">12</text>
<text x="105.3" y="124.8">1</text>
<text x="114.7" y="120.1" transform="rotate(-90 114.7 120.1)">18</text>
<text x="147.2" y="123.6">3</text>
<text x="147.2" y="121">4</text>
<text x="190.5" y="123.6">18</text>
<text x="190.5" y="121">20</text>
<text x="208.8" y="121">1</text>
<text x="208.8" y="123.6">3</text>
<text x="240" y="122.3">2</text>
<text x="240" y="124.8">3</text>
<text x="260.9" y="124.8">10</text>
<text x="260.9" y="122.3">11</text>
<text x="105.3" y="127.4">3</text>
<text x="105.3" y="129.9">4</text>
<text x="147.2" y="128.7">1</text>
<text x="147.2" y="126.1">2</text>
<text x="190.5" y="131.2">15</text>
<text x="190.5" y="128.7">16</text>
<text x="190.5" y="126.1">17</text>
<text x="208.8" y="126.1">4</text>
<text x="208.8" y="128.7">5</text>
<text x="208.8" y="131.2">6</text>
<text x="240" y="127.4">4</text>
<text x="240" y="129.9">5</text>
<text x="261.5" y="129.9">8</text>
<text x="261.5" y="127.4">9</text>
<text x="105.3" y="132.5">6</text>
<text x="105.3" y="135">7</text>
<text x="105.3" y="137.5">9</text>
<text x="190.5" y="136.3">13</text>
<text x="190.5" y="133.7">14</text>
<text x="208.8" y="133.7">7</text>
<text x="208.8" y="136.3">8</text>
<text x="240" y="132.5">6</text>
<text x="261.5" y="132.5">7</text>
<text x="266" y="132.2">1</text>
<text x="266" y="134.7">2</text>
<text x="104.7" y="142.6">12</text>
<text x="190.5" y="138.8">12</text>
<text x="208.8" y="138.8">9</text>
<text x="104.7" y="147.7">13</text>
<text x="147.2" y="148.3">6</text>
<text x="200.4" y="146.7" transform="rotate(-90 200.4 146.7)">11</text>
<text x="104.7" y="152.8">15</text>
<text x="104.7" y="155.3">16</text>
<text x="147.2" y="156">3</text>
<text x="147.2" y="153.4">4</text>
<text x="147.2" y="150.9">5</text>
<text x="81.2" y="159.8">1</text>
<text x="81.2" y="157.2">2</text>
<text x="104.7" y="160.4">14</text>
<text x="147.2" y="161">1</text>
<text x="147.2" y="158.5">2</text>
<text x="104.7" y="162.9">19</text>
<text x="109.6" y="172.8" transform="rotate(-90 109.6 172.8)">2</text>
<text x="112.1" y="172.8" transform="rotate(-90 112.1 172.8)">5</text>
<text x="114.7" y="172.8" transform="rotate(-90 114.7 172.8)">8</text>
<text x="117.2" y="173.4" transform="rotate(-90 117.2 173.4)">11</text>
<text x="119.8" y="173.4" transform="rotate(-90 119.8 173.4)">17</text>
<text x="122.3" y="173.5" transform="rotate(-90 122.3 173.5)">SH</text>
</g>
<g font-size="1.8" fill="#0000c2">
<text x="182.2" y="157.9">Level</text>
<text x="188.3" y="157.9">shifter</text>
<text x="195.5" y="157.9">for</text>
<text x="199.4" y="157.9">the</text>
<text x="203.5" y="157.9">GSM module</text>
<text x="33.7" y="164.9">Status</text>
<text x="40.8" y="164.9">LEDs</text>
<text x="83.2" y="183.9">HDMI</text>
<text x="89" y="183.9">output</text>
<text x="96.2" y="183.9">through</text>
<text x="104.7" y="183.9">bitbanging</text>
</g>
</svg>
